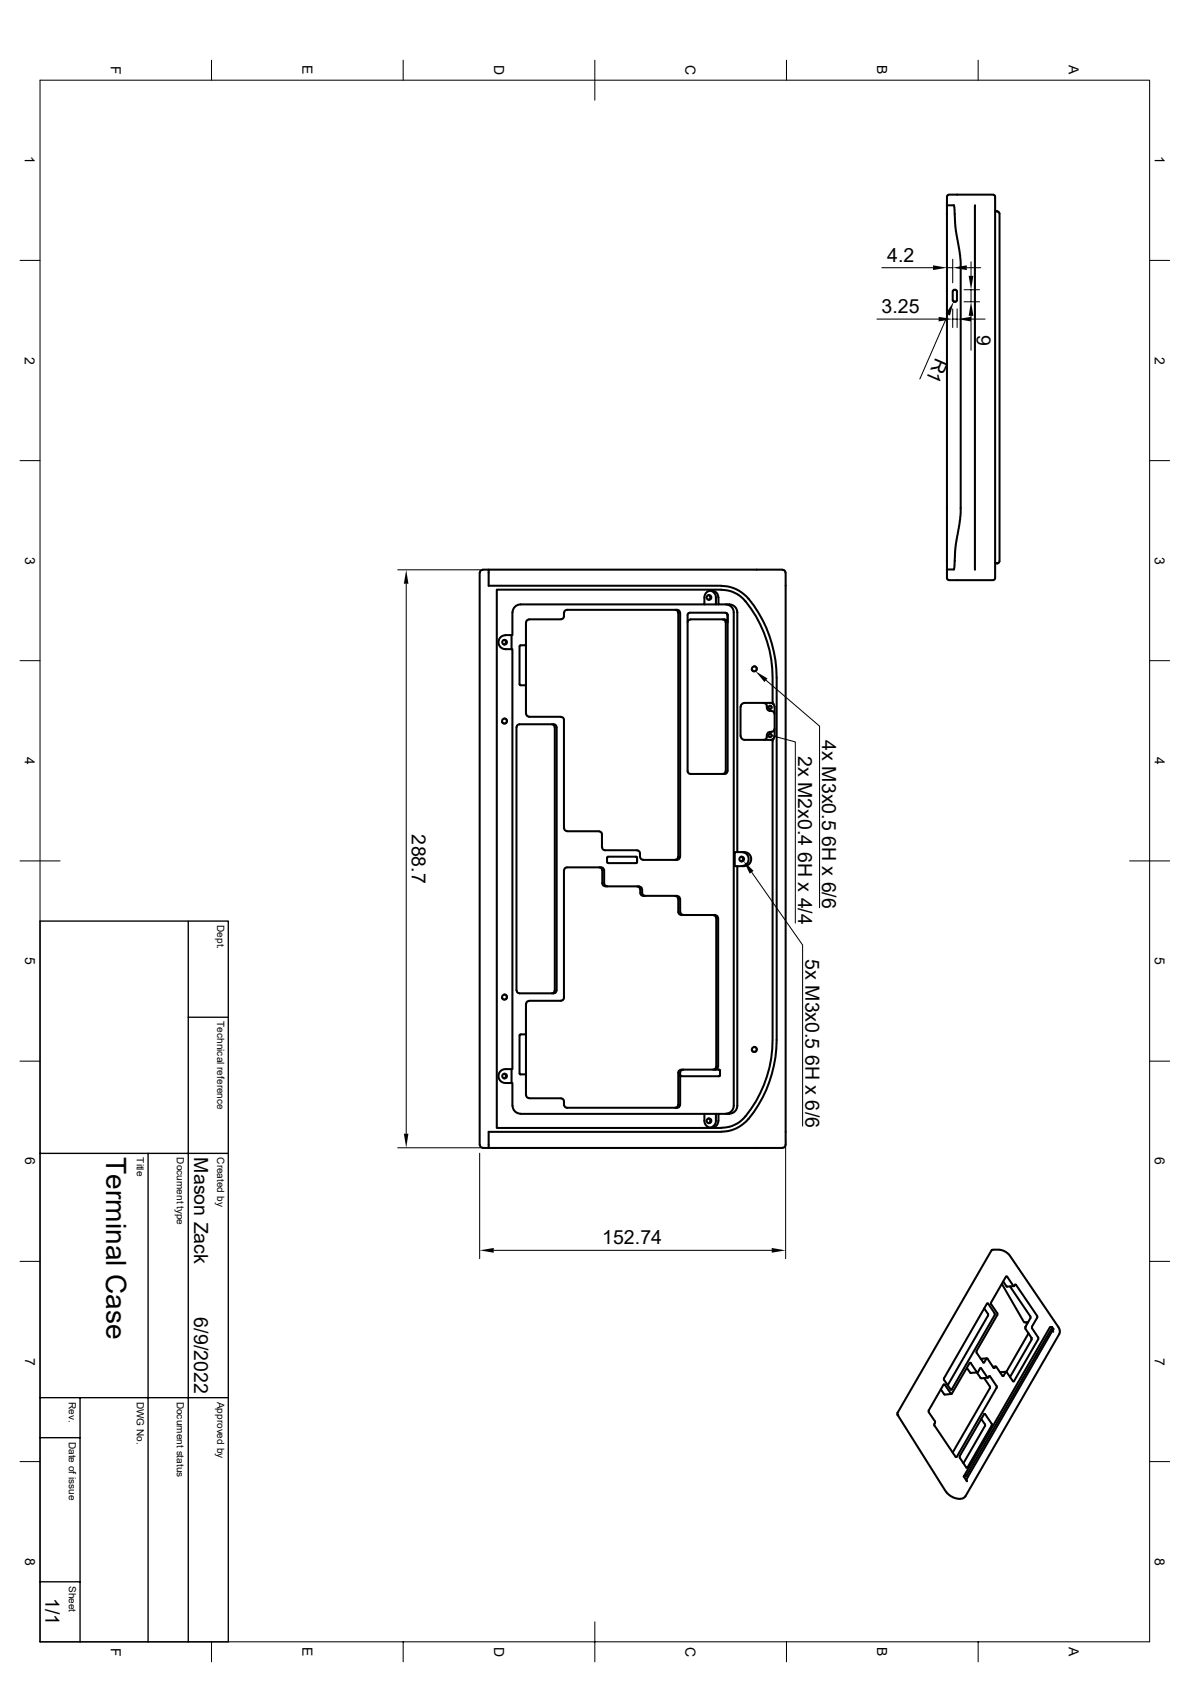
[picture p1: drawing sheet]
<svg xmlns="http://www.w3.org/2000/svg" width="297mm" height="420mm" viewBox="0 0 297 420" stroke-linecap="round" stroke-linejoin="round" font-family="sans-serif">
<g fill="none" stroke="#000" stroke-width=".51">
<path d="M236.3 51.3v90.9M236.3 51.3h1.8l.3 5.1 1.4 8.9v62.8l-1.4 8.9-.3 5.2h-1.8M243.4 51.3l-.1 90.9M247.9 48.6l.3 .2 .2 .3v95.3l-.2 .3-.3 .1M247.9 48.6h-11.1l-.5 .5v2.2M248.4 52.8h.6M249 52.8l.3 .2 .1 .3M249.5 53.3v86.9M237.8 72.7v2.3M237.8 75l.3 .3M238.1 72.4l-.3 .3M238.1 72.3h.4"/>
<path d="M238.1 75.4h.4M238.5 72.4l.3 .3M238.8 75l-.3 .3M238.8 72.7v2.3M122 142.2a1.84 1.84 0 0 0-2.2 .6v143.1l.2 .5 .5 .2M125.8 159.8a.61 .61 0 0 1 .5 .6 .61 .61 0 0 1-.5 .6M126.2 158.6a1.74 1.74 0 0 0-1.8 1.8 1.74 1.74 0 0 0 1.8 1.7h1.7v104.9a3.5 3.5 0 0 0-2.8 .3 1.74 1.74 0 0 0-.6 2 1.74 1.74 0 0 0 1.7 1.1h1.7v5.7a2.1 2.1 0 0 0 2 2h45.9a3.5 3.5 0 0 0 .4 2.9 1.74 1.74 0 0 0 1.9 .5 1.74 1.74 0 0 0 1.2-1.6M127.7 158.6v3.5M131.3 155.4v5.7h-1.4M132 154.7l-.5 .2-.2 .5M140.8 153l-.1 1.2-.7 .4h-8M140.8 153l.1-.4 .6-.3h27.5l.5 .2 .2 .5"/>
<path d="M168.5 152.3l.4 .1 .3 .6M169.3 153v61M169.8 153v61M172.1 153l-.4 .2-.1 .3v39l.2 .5 .5 .3h8.5l.4-.1 .4-.7M172.1 153h9M172.3 154.7l-.4 .2-.3 .4M172.3 154.6h8.5M175.8 150.9h2.9M176.8 148.6a.61 .61 0 0 1 .5 .6 .61 .61 0 0 1-.5 .6M177.2 147.5a1.78 1.78 0 0 1 1.5 1.7v1.7h.6M179.3 149.2a1.74 1.74 0 0 0-1.8-1.8 1.74 1.74 0 0 0-1.7 1.8v1.7h-45.9a2.1 2.1 0 0 0-2 2v5.7h-1.7M179.3 149.2v1.7h2.7a2.02 2.02 0 0 1 2 2v59.9a3.5 3.5 0 0 1 2.9 .3 1.74 1.74 0 0 1 .5 2 1.74 1.74 0 0 1-1.6 1.1l-1.8 .1v59.8a2.02 2.02 0 0 1-2 2h-2.7v1.8"/>
<path d="M180 146.3a9.4 9.4 0 0 1 8.1 4.9 31.8 31.8 0 0 1 5.7 18v90.5a31.5 31.5 0 0 1-7 19.7M180.4 154.7l.4 .1 .3 .6M180.8 154.7l.4 .1 .4 .6M181.1 153l.3 .2 .2 .3M181.1 150.9a2.02 2.02 0 0 1 2 2v123.2a2.02 2.02 0 0 1-2 2M181.1 155.4v37.1M181.6 153.5v39M196 143a.97 .97 0 0 0-1.4-.8h-72.6v4.1h58M196.1 146.3v136.3zM196.1 143v3.3M236.3 142.2v2.2l.5 .5h11.1M243.3 142.2h.1"/>
<path d="M249.4 140.2l-.2 .4-.8 .1M129.7 161.4v9.5M129.7 170.9l.2 .2h1.4v7.1M129.9 161.2l-.2 .2M131.3 161.1v10M131.3 178.2l.2 .5 .5 .2 8 .1M140 179l.5 .2 .3 .5v27.1M184.8 176.5v7.3M184.9 176.5l.3-.7 .6-.3h6.5a1.1 1.1 0 0 1 1 1v7.3a1.01 1.01 0 0 1-1 .9h-6.5l-.6-.3-.3-.6M190.7 175.6l.6 .3 .1 .9M191.4 176.8a1.02 1.02 0 0 0 1.3 .8l.5 .3 .1 .4M192.8 175.3a42.2 42.2 0 0 0-1.4-15.2 25.2 25.2 0 0 0-6.8-11.4l-1.8-1-2.8-.5h-56v134.4h56"/>
<path d="M192.9 175.3l.2 .5M128.9 181.6v65.7M128.9 181.6l.1-.4 .7-.4h8.5l.6 .4 .1 .4M137.7 180.8l.4 .1 .4 .7-.1 65.7-.2 .5-.5 .2M138.9 181.6v65.7M181.1 192.5l-.3 .7-.4 .1M191.4 183.5l-.1 .9-.6 .3M192.2 182.8l-.4 .1-.4 .6M192.2 182.8h.4M192.8 185v74.7a30.5 30.5 0 0 1-6.7 19.1M193.1 184.5l-.2 .5M193.3 182l-.2 .5-.5 .2"/>
<path d="M140.8 217.3v31.8l-.3 .5-.5 .3M140.8 206.8l.2 .5 .5 .2 8 .1M140.8 217.3l.2-.5 .5-.2h8.5l.5 .2 .2 .5M149.5 207.6l.7 .3 .1 3.7 .4 .6 8.3 .1M149.6 216.6l.5 .2 .2 .5M150.3 217.3v3.3l.2 .5 .5 .2M150.8 217.3v3.3l.2 .5 .5 .2M151.5 214.2v1.1M151.6 215.3l.2 .2M151.8 214l-.2 .2M151.8 215.5h6.9M151.8 213.9h6.9"/>
<path d="M158.7 214l.3 .1v1.2l-.3 .2M159 212.3l.6 .4 .3 1.6 .6 .4M160.5 214.7h8.5M169.2 214l-.3 .6-.4 .1M169.7 214l-.2 .5-.5 .2M184 212.8h-.6v3.5h.6M185 213.9a.61 .61 0 0 1 .5 .6 .61 .61 0 0 1-.5 .6M185.1 212.8a1.74 1.74 0 0 1 1.8 1.7 1.74 1.74 0 0 1-1.8 1.7M151 221.3h8.5M159 221.4l.7 .3 .1 .4M159.5 221.4l.6 .3 .1 .4M159.8 222.1l.1 1.2 .6 .4h8.5"/>
<path d="M160.3 222.1l.1 1.2 .6 .4M168.5 223.7l.4 .1 .3 .7M169 223.7l.5 .2 .2 .6M169.3 224.5v3.2l.2 .5 .5 .2M169.8 224.5v3.2l.2 .5 .5 .2M170 228.5h8.5l.5 .2 .2 .5M178 228.5l.5 .2 .2 .5M178.8 229.2v37.2M179.2 229.2v37.2M128.9 247.3l.3 .5 .5 .2h8.5l.4-.1 .3-.6M129.7 258.5v9.6M129.9 258.3l-.2 .2"/>
<path d="M131.3 258.3v10M131.3 250.7v7.6h-1.4M132 249.9l-.5 .2-.2 .6M132 249.9h8M125.8 268.1a.61 .61 0 0 1 .5 .6 .61 .61 0 0 1-.5 .6M127.7 267v3.4M129.7 268.1l.1 .2h1.5v5.2M131.3 273.5l.2 .5 .5 .2M132 274.2h8M140 274.3l.7 .3 .1 1.3M140.8 275.9l.2 .5 .5 .2h27.5l.5-.2 .2-.5M169.2 275.9l-.2 .5-.5 .2"/>
<path d="M169.8 268.5h.1M169.8 268.5l.2 .2M170 267.1h9.5M170 267.1l-.6 .4-.1 .3v8.1M170 268.7h9.5M170.5 267.1l-.7 .4v.3v8.1M175.8 278.1h2.9M176.8 279.3a.61 .61 0 0 1 .5 .6 .61 .61 0 0 1-.5 .6M178.7 266.4l-.2 .5-.5 .2M179.2 266.4l-.2 .5-.5 .2M179.3 278.1h-.6v1.8a1.78 1.78 0 0 1-1.5 1.7M179.5 267.1l.2 .2"/>
<path d="M179.7 268.5l-.2 .2M179.7 267.3v1.2M186.1 278.7a7.7 7.7 0 0 1-6.1 2.9M186.8 279.4a8.7 8.7 0 0 1-6.8 3.2h-58v4h73.3M120.5 286.6h1.5M196 285.9l-.3 .6-.4 .1M196.1 282.6v3.3M247.5 312.2l.3-.2 2.1 .1 1.1 .5 .9 .8 12.3 17.9 .3 1.3-.1 .5-23.4 40.4-.6 .6-1.1 .2-2-.7-1.2-1.1-12.1-19.2-.1-.4zM250.4 320l.9 1.3 1.7-.2M251.1 318.8l-3.7 6.4v.5M251.1 318.8h.3l1.5 2.3 .7-.3 5.3 7.8v.3l-1.3 2.4v.3l1.5 2.4 .1 .3-6.3 10.7-1.7-2.5-.9 1.1-1.6-2.3-.7 .2-1.5-2.2h-.3M243.8 337.4v.4l1.6 2.4"/>
<path d="M245.7 326.7l.9 1.4v.3l-10 17.5M246.2 339.3l-.5 .9M246.3 339.2l-1.5 .1M246.3 325.5l-10.7 18.7v.4l1.8 2.4 10.9-18.7M246.4 325.5h.2l1.6 2.4v.4M247.4 325.7l1.5 2.2 .1 .4-5.3 9.1M250.1 320.6l5.5 9.6 1-.1M252.1 321.2l5.1 7.6-1.2 2.4M255.9 331.4v.4l1.6 2.3M256 331.2h.1M256 331.2l-.1 .2M256.1 330.2l.2 .4"/>
<path d="M256.6 330.1v.1M256.7 332.9l-5.5 9.7M257.4 334.1v.4l-5.3 9.3M257.4 334.1h.1M262.1 331.3h.5v.2l-21.4 37-.7 .2zM262.6 331.4l.3 .5-21.6 37.3v.6M262.8 332.1l.1 .4M224.1 353.4h.1M234.8 346.9l1 1.3M235.5 345.7l-3.7 6.5v.4l1.6 2.4-.2 .9 5.3 7.9h.3M237.4 348.1l-1.6 .1M241.3 341.5l.9 1.3 1.8-.1"/>
<path d="M243.8 342.7l1.1 1.4M244.1 342.6h-.3l-1.7-2.4-4.6 7.8h-.2l-1.5-2.3h-.3M244.6 341.7l-.5 .9M244.6 341.7h.3l1.5 2.2 .7-.2 1.6 2.4M244.9 354.3l.9 1.3 .1 .4-5.4 9.4M245.4 340.2h.2M245.6 344.1l1.5 2.1v.3l-9.3 16.2M246.5 344l-1.6 .2M248.5 341.2h-.7M248.8 346.1v.4l-10 17.3M251.1 342.5l-1.5 .1M240.5 368.7l.8 1.2"/>
<path d="M241.4 366.4h-.2l-1.6-2.4-.1-.4 6.2-10.6 1.8 2.5 .1 .4-6.1 10.5"/>
<circle cx="176.9" cy="149.2" r=".59"/>
<circle cx="125.9" cy="160.4" r=".59"/>
<circle cx="188.3" cy="167" r=".59"/>
<circle cx="192.2" cy="176.6" r=".39"/>
<circle cx="125.9" cy="180" r=".59"/>
<circle cx="192.2" cy="183.6" r=".39"/>
<circle cx="185.1" cy="214.5" r=".59"/>
<circle cx="125.9" cy="249" r=".59"/>
<circle cx="125.9" cy="268.7" r=".59"/>
<circle cx="176.9" cy="279.9" r=".59"/>
<circle cx="188.3" cy="262" r=".59"/>
</g>
<g fill="none" stroke="#000" stroke-width=".25">
<path d="M52.8 15v5M100.6 15v5M148.5 15v10M196.3 15v5M244.1 15v5M10 20h276.9v390h-276.9zM5 65h5M218.9 79.7h15.4M220.1 66.8h12.8M236.4 66.8h1.4M236.6 78.5l-7 16.2M237.8 64.7v5.9"/>
<path d="M237.8 77.1v4.7M237.8 79.7h1.1M238.1 75l-.1 .4M238.9 77.1v4.7M240.6 72.3h3.9M240.6 75.4h3.9M241.3 66.8h3.5M242.4 65.4v3.5M242.4 72.3v3.1M242.4 78.9v8.6M242.4 79.7h3.5M286.9 65h5"/>
<path d="M5 115h5M286.9 115h5M99.3 142.3h20.6M101.4 145.8v137.3M5 165h5M125.8 179.3a.77 .77 0 0 1 .9 .6 .77 .77 0 0 1-.7 .9 .77 .77 0 0 1-.9-.6M188.1 166.2a.77 .77 0 0 1 .9 .7 .77 .77 0 0 1-.6 .9 .77 .77 0 0 1-.9-.7M191.2 169.8l13.4 11.5v45.4M192.1 176.1a.52 .52 0 0 1 .6 .4 .52 .52 0 0 1-.4 .6 .52 .52 0 0 1-.6-.4M286.9 165h5M192.1 183.1a.52 .52 0 0 1 .6 .5 .52 .52 0 0 1-.4 .6 .52 .52 0 0 1-.6-.5M192.6 183.7l5.9 1.6v45.2"/>
<path d="M5 215h10M187.6 217.8l12.7 18.2v45.2M281.9 215h10M125.8 248.2a.77 .77 0 0 1 .9 .6 .77 .77 0 0 1-.7 .9 .77 .77 0 0 1-.9-.6M5 265h5M188.1 261.3a.77 .77 0 0 1 .9 .6 .77 .77 0 0 1-.6 .9 .77 .77 0 0 1-.9-.6M286.9 265h5M99.3 286.6h20.6M119.7 288v26.3M196.1 284.7v29.6M5 315h5M123.2 312.2h69.4"/>
<path d="M286.9 315h5M5 365h5M286.9 365h5M52.8 410v5M100.6 410v5M148.5 405v10M196.3 410v5M244.1 410v5"/>
</g>
<path d="M10 230h47v180h-47zM47 230v180M47 254h10M10 288h47M37 288v122M10 359h10M10 349h47M20 349v61M10 395h10" fill="none" stroke="#000" stroke-width=".34"/>
<g fill="#000">
<path d="M232.9 66.3l3.5 .5-3.5 .6zM234.3 79.1l3.5 .6-3.5 .6zM238 75.4l-.9 3.4-1-.5zM237.8 66.8l3.5-.5v1.1zM238.9 79.7l3.5-.6v1.2zM241.8 68.9h1.2l-.6 3.4zM242.4 75.4l.6 3.5h-1.2zM101.4 142.3l.5 3.5h-1.1zM188.6 167.6l3 1.8-.8 .9zM185.6 215l2.5 2.5-1 .6zM100.8 283.1h1.1l-.5 3.5zM119.7 312.2l3.5-.6v1.2z"/>
<path d="M192.6 311.6l3.5 .6-3.5 .6z"/>
</g>
<text font-size="7" x="26.5" y="289" transform="rotate(90 26.5 289)">Terminal Case</text>
<g font-size="4.9">
<text x="221.4" y="65.4">4.2</text>
<text x="220" y="78.2">3.25</text>
<text x="243.8" y="83.6" transform="rotate(90 243.8 83.6)">9</text>
<text x="233.6" y="89" transform="rotate(113 233.6 89)">R1</text>
<text x="205.2" y="184.8" transform="rotate(90 205.2 184.8)">4x M3x0.5 6H x 6/6</text>
<text x="199.2" y="188.8" transform="rotate(90 199.2 188.8)">2x M2x0.4 6H x 4/4</text>
<text x="102.8" y="208.4" transform="rotate(90 102.8 208.4)">288.7</text>
<text x="201" y="239.5" transform="rotate(90 201 239.5)">5x M3x0.5 6H x 6/6</text>
<text x="48.5" y="289" transform="rotate(90 48.5 289)">Mason Zack</text>
<text x="150.3" y="310.7">152.74</text>
<text x="48.5" y="328.9" transform="rotate(90 48.5 328.9)">6/9/2022</text>
<text x="11.3" y="399.1" transform="rotate(90 11.3 399.1)">1/1</text>
</g>
<g font-size="3.5">
<text x="27.6" y="16.4" transform="rotate(90 27.6 16.4)">F</text>
<text x="75.5" y="16.3" transform="rotate(90 75.5 16.3)">E</text>
<text x="123.3" y="16.3" transform="rotate(90 123.3 16.3)">D</text>
<text x="171.1" y="16.3" transform="rotate(90 171.1 16.3)">C</text>
<text x="218.9" y="16.3" transform="rotate(90 218.9 16.3)">B</text>
<text x="266.8" y="16.3" transform="rotate(90 266.8 16.3)">A</text>
<text x="6.2" y="39" transform="rotate(90 6.2 39)">1</text>
<text x="288.2" y="39" transform="rotate(90 288.2 39)">1</text>
<text x="6.2" y="89" transform="rotate(90 6.2 89)">2</text>
<text x="288.2" y="89" transform="rotate(90 288.2 89)">2</text>
<text x="6.3" y="139" transform="rotate(90 6.3 139)">3</text>
<text x="288.2" y="139" transform="rotate(90 288.2 139)">3</text>
<text x="6.2" y="189" transform="rotate(90 6.2 189)">4</text>
<text x="288.2" y="189" transform="rotate(90 288.2 189)">4</text>
<text x="6.3" y="239" transform="rotate(90 6.3 239)">5</text>
<text x="288.2" y="239" transform="rotate(90 288.2 239)">5</text>
<text x="6.3" y="289" transform="rotate(90 6.3 289)">6</text>
<text x="288.2" y="289" transform="rotate(90 288.2 289)">6</text>
<text x="6.3" y="339" transform="rotate(90 6.3 339)">7</text>
<text x="288.2" y="339" transform="rotate(90 288.2 339)">7</text>
<text x="6.3" y="389" transform="rotate(90 6.3 389)">8</text>
<text x="288.2" y="389" transform="rotate(90 288.2 389)">8</text>
<text x="27.6" y="411.4" transform="rotate(90 27.6 411.4)">F</text>
<text x="75.5" y="411.3" transform="rotate(90 75.5 411.3)">E</text>
<text x="123.3" y="411.2" transform="rotate(90 123.3 411.2)">D</text>
<text x="171.1" y="411.2" transform="rotate(90 171.1 411.2)">C</text>
<text x="218.9" y="411.3" transform="rotate(90 218.9 411.3)">B</text>
<text x="266.8" y="411.3" transform="rotate(90 266.8 411.3)">A</text>
</g>
<g font-size="2.5">
<text x="54.2" y="231" transform="rotate(90 54.2 231)">Dept.</text>
<text x="54.2" y="255" transform="rotate(90 54.2 255)">Technical reference</text>
<text x="34.2" y="289" transform="rotate(90 34.2 289)">Title</text>
<text x="44.2" y="289" transform="rotate(90 44.2 289)">Document type</text>
<text x="54.2" y="289" transform="rotate(90 54.2 289)">Created by</text>
<text x="17.2" y="350" transform="rotate(90 17.2 350)">Rev.</text>
<text x="34.2" y="350" transform="rotate(90 34.2 350)">DWG No.</text>
<text x="44.2" y="350" transform="rotate(90 44.2 350)">Document status</text>
<text x="54.2" y="350" transform="rotate(90 54.2 350)">Approved by</text>
<text x="17.2" y="360" transform="rotate(90 17.2 360)">Date of issue</text>
<text x="17.2" y="396" transform="rotate(90 17.2 396)">Sheet</text>
</g>
</svg>
